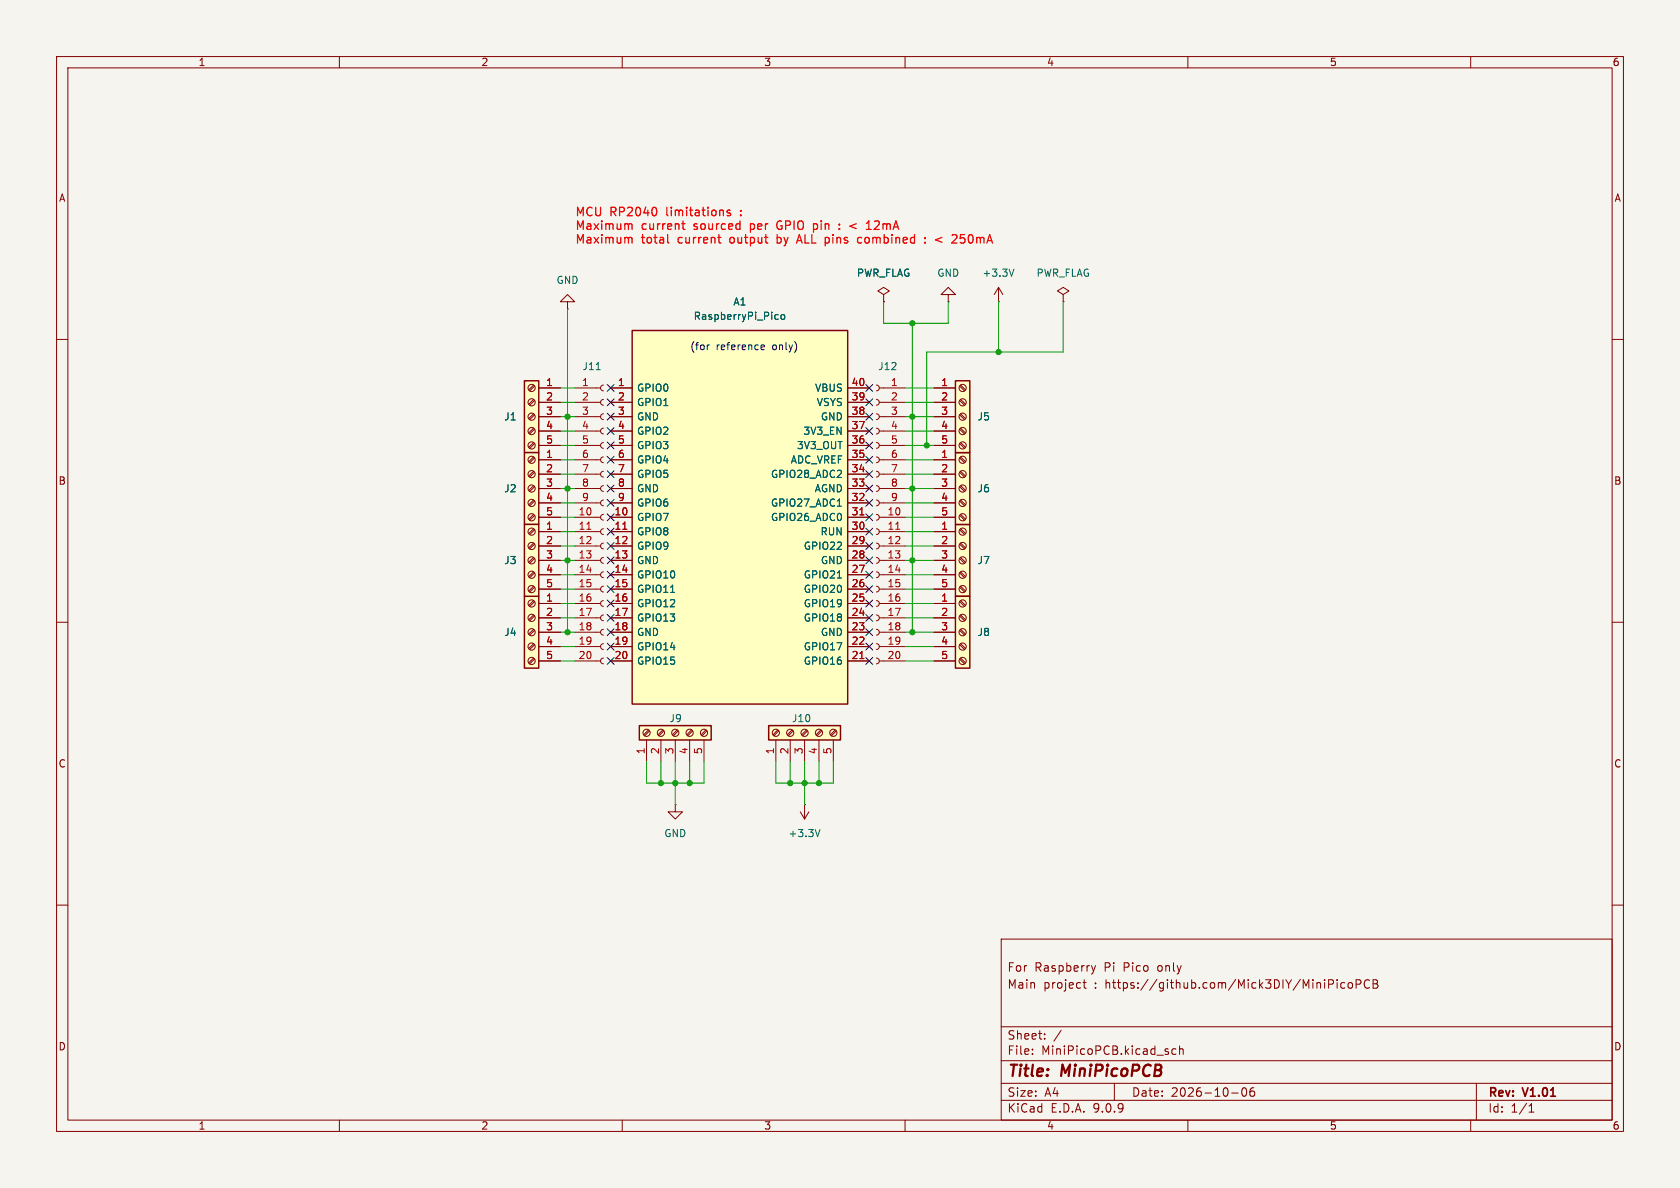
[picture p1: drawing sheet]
<svg xmlns="http://www.w3.org/2000/svg" width="297mm" height="210mm" viewBox="0 0 297 210" stroke-linecap="round" stroke-linejoin="round" font-family="sans-serif">
<path d="M0 0h297v210h-297z" fill="#f5f4ef" stroke="#f5f4ef" stroke-width=".18"/>
<g fill="none" stroke="#840000" stroke-width=".18">
<path d="M10 10h277v190h-277zM12 12h273v186h-273zM60 10v2M110 10v2M160 10v2M210 10v2M260 10v2M10 60h2M285 60h2M10 110h2M285 110h2M10 160h2"/>
<path d="M177 166h108v32h-108zM191.5 173.7h.5M191.7 173.2v1.3l.3 .2M193 170.7l.3 1M193.3 171.7l-.1 .4M193.7 170.7l-.4 1M234.9 173.2h.6l.2 .3-.1 .4-.7 .1M236.4 173.2v.1M236.4 173.7v1M237.7 173.8l-.4-.1-.3 .3v.4l.2 .2h.5M238.5 173.8l.3-.1 .3 .3v.4l-.3 .3-.3-.1-.2-.2v-.4zM239.7 174l.8-.1 .1-.2-.1-.4-.2-.1h-.6v1.5"/>
<path d="M242.1 173.3a.6 .6 0 0 0-.7 0 .6 .6 0 0 0-.2 .8 .56 .56 0 0 0 .3 .5 .56 .56 0 0 0 .6 0M242.7 173.2h.5l.3 .1v.3l-.3 .3a.4 .4 0 0 1 .4 .4 .4 .4 0 0 1-.3 .4h-.6zM242.7 173.9h.5M285 160h2M60 198v2M110 198v2M160 198v2M177 194.5h108M177 191.5h108M177 187.5h108M177 181.5h108M182.5 186.3v.1"/>
<path d="M182.5 185.5v.1M184.7 183.6v.1M184.7 182.8v.1M187.6 182.1l-1.3 2M197 191.5v3M207.9 185.5l-.4-.1-.3 .3v.4l.1 .2h.6M208.5 185.5l.2-.1 .4 .1 .1 .9M208.5 184.9v1.5M210 198v2M217.7 193.2h1.2M219.7 192.4l.2-.1a.81 .81 0 0 1 .6 .6 .81 .81 0 0 1-.3 .8l-.2 .1a.81 .81 0 0 1-.3-1.4zM221.7 192.3a.59 .59 0 0 0-.7 .6v.6l.1 .2 .4 .1 .2-.1 .1-.5-.1-.3h-.5l-.2 .3"/>
<path d="M260 198v2M261 191.5v6.5M270.3 196.6h.9M270.3 195.5l.4-.4v1.5"/>
</g>
<path d="M168.9 92.7h2.5v12.7h-2.5z" fill="#ffffc2"/>
<path d="M168.9 92.7h2.5v12.7h-2.5z" fill="none" stroke="#840000" stroke-width=".25"/>
<g fill="none" stroke="#840000" stroke-width=".18">
<path d="M165.1 94h3.8M165.1 96.5h3.8M165.1 99.1h3.8M169.6 93.6l.9 .9M169.6 96.2l.9 .8M169.6 98.7l.9 .9M169.8 93.5l.9 .8M169.8 96l.9 .9M169.8 98.6l.9 .8M165.1 101.6h3.8M165.1 104.1h3.8M169.6 101.3l.9 .8"/>
<path d="M169.6 103.8l.9 .8M169.8 101.1l.9 .8M169.8 103.6l.9 .9"/>
<circle cx="170.2" cy="96.5" r=".63"/>
<circle cx="170.2" cy="94" r=".63"/>
<circle cx="170.2" cy="99.1" r=".63"/>
<circle cx="170.2" cy="104.1" r=".63"/>
<circle cx="170.2" cy="101.6" r=".63"/>
</g>
<path d="M92.7 105.4h2.5v12.7h-2.5z" fill="#ffffc2"/>
<path d="M92.7 105.4h2.5v12.7h-2.5z" fill="none" stroke="#840000" stroke-width=".25"/>
<g fill="none" stroke="#840000" stroke-width=".18">
<path d="M100.3 53.3h1.3l-1.3-1.2-1.2 1.2h1.2v1.3M100.3 54.6h.1M156.2 52.1l1-.7-1-.6-1 .6 1 .7v1.2M156.2 53.3h.1M167.6 52.1h1.3l-1.3-1.3-1.2 1.3h1.2v1.2M167.6 53.3h.1M176.5 53.3h.1M176.5 50.8l-.7 1.3M176.5 50.8l.8 1.3M176.5 50.8v2.5M188 52.1l1-.7-1-.6-1.1 .6 1.1 .7v1.2M188 53.3h.1"/>
<path d="M94.3 106.2l-.8 .8M94.3 108.7l-.8 .9M94.3 111.3l-.8 .8M94.3 113.8l-.8 .8M94.3 116.3l-.8 .9M94.5 106.3l-.9 .9M94.5 108.9l-.9 .8M94.5 111.4l-.9 .9M94.5 114l-.9 .8M94.5 116.5l-.9 .8M95.2 106.7h3.9M95.2 109.2h3.9"/>
<path d="M95.2 111.8h3.9M95.2 114.3h3.9M95.2 116.8h3.9M119.4 142.2v1.3h1.2l-1.2 1.3-1.3-1.3h1.3M119.4 142.2h.1"/>
<circle cx="94" cy="114.3" r=".63"/>
<circle cx="94" cy="111.8" r=".63"/>
<circle cx="94" cy="106.7" r=".63"/>
<circle cx="94" cy="116.8" r=".63"/>
<circle cx="94" cy="109.2" r=".63"/>
</g>
<path d="M179.3 47.6l-.5 1.2" fill="none" stroke="#006464" stroke-width=".18"/>
<path d="M92.7 67.3h2.5v12.7h-2.5z" fill="#ffffc2"/>
<path d="M92.7 67.3h2.5v12.7h-2.5z" fill="none" stroke="#840000" stroke-width=".25"/>
<g fill="none" stroke="#840000" stroke-width=".18">
<path d="M94.3 68.1l-.8 .8M94.3 70.6l-.8 .9M94.3 73.2l-.8 .8M94.3 75.7l-.8 .8M94.3 78.2l-.8 .9M94.5 68.2l-.9 .9M94.5 70.8l-.9 .8M94.5 73.3l-.9 .9M94.5 75.9l-.9 .8M94.5 78.4l-.9 .8M95.2 68.6h3.9M95.2 71.1h3.9"/>
<path d="M95.2 73.7h3.9M95.2 76.2h3.9M95.2 78.7h3.9"/>
<circle cx="94" cy="73.7" r=".63"/>
<circle cx="94" cy="78.7" r=".63"/>
<circle cx="94" cy="68.6" r=".63"/>
<circle cx="94" cy="71.1" r=".63"/>
<circle cx="94" cy="76.2" r=".63"/>
</g>
<path d="M92.7 80h2.5v12.7h-2.5z" fill="#ffffc2"/>
<path d="M92.7 80h2.5v12.7h-2.5z" fill="none" stroke="#840000" stroke-width=".25"/>
<g fill="none" stroke="#840000" stroke-width=".18">
<path d="M94.3 80.8l-.8 .8M94.3 83.3l-.8 .9M94.3 85.9l-.8 .8M94.3 88.4l-.8 .8M94.3 90.9l-.8 .9M94.5 80.9l-.9 .9M94.5 83.5l-.9 .8M94.5 86l-.9 .9M94.5 88.6l-.9 .8M94.5 91.1l-.9 .8M95.2 81.3h3.9M95.2 83.8h3.9"/>
<path d="M95.2 86.4h3.9M95.2 88.9h3.9M95.2 91.4h3.9"/>
<circle cx="94" cy="83.8" r=".63"/>
<circle cx="94" cy="81.3" r=".63"/>
<circle cx="94" cy="86.4" r=".63"/>
<circle cx="94" cy="88.9" r=".63"/>
<circle cx="94" cy="91.4" r=".63"/>
</g>
<path d="M168.9 80h2.5v12.7h-2.5z" fill="#ffffc2"/>
<path d="M168.9 80h2.5v12.7h-2.5z" fill="none" stroke="#840000" stroke-width=".25"/>
<g fill="none" stroke="#840000" stroke-width=".18">
<path d="M154.9 68.1l.4 .1 .1 .4-.1 .3-.4 .2M154.9 70.6l.4 .2 .1 .3-.1 .4-.4 .1M154.9 73.2l.4 .1 .1 .4-.1 .3-.4 .2M154.9 75.7l.4 .1 .1 .4-.1 .4-.4 .1M154.9 78.2l.4 .2 .1 .3-.1 .4-.4 .1M155.4 68.6h4.6M155.4 71.1h4.6M155.4 73.7h4.6M155.4 76.2h4.6M155.4 78.7h4.6M154.9 80.8l.4 .1 .1 .4-.1 .3-.4 .2M154.9 83.3l.4 .2 .1 .3-.1 .4-.4 .1"/>
<path d="M154.9 85.9l.4 .1 .1 .4-.1 .3-.4 .2M154.9 88.4l.4 .1 .1 .4-.1 .4-.4 .1M154.9 90.9l.4 .2 .1 .3-.1 .4-.4 .1M154.9 93.5l.4 .1 .1 .4-.1 .3-.4 .2M154.9 96l.4 .2 .1 .3-.1 .4-.4 .1M154.9 98.6l.4 .1 .1 .4-.1 .3-.4 .2M155.4 81.3h4.6M155.4 83.8h4.6M155.4 86.4h4.6M155.4 88.9h4.6M155.4 91.4h4.6M155.4 94h4.6"/>
<path d="M155.4 96.5h4.6M155.4 99.1h4.6M165.1 81.3h3.8M165.1 83.8h3.8M165.1 86.4h3.8M165.1 88.9h3.8M165.1 91.4h3.8M169.6 80.9l.9 .9M169.6 83.5l.9 .8M169.6 86l.9 .9M169.6 88.6l.9 .8M169.6 91.1l.9 .8"/>
<path d="M169.8 80.8l.9 .8M169.8 83.3l.9 .9M169.8 85.9l.9 .8M169.8 88.4l.9 .8M169.8 90.9l.9 .9M154.9 101.1l.4 .1 .1 .4-.1 .4-.4 .1M154.9 103.6l.4 .2 .1 .3-.1 .4-.4 .1M154.9 106.2l.4 .1 .1 .4-.1 .3-.4 .2M154.9 108.7l.4 .2 .1 .3-.1 .4-.4 .1M154.9 111.3l.4 .1 .1 .4-.1 .3-.4 .2M154.9 113.8l.4 .1 .1 .4-.1 .4-.4 .1M154.9 116.3l.4 .2 .1 .3-.1 .4-.4 .1"/>
<path d="M155.4 101.6h4.6M155.4 104.1h4.6M155.4 106.7h4.6M155.4 109.2h4.6M155.4 111.8h4.6M155.4 114.3h4.6M155.4 116.8h4.6"/>
<circle cx="170.2" cy="86.4" r=".63"/>
<circle cx="170.2" cy="81.3" r=".63"/>
<circle cx="170.2" cy="91.4" r=".63"/>
<circle cx="170.2" cy="83.8" r=".63"/>
<circle cx="170.2" cy="88.9" r=".63"/>
</g>
<path d="M158.4 93.6h.7" fill="none" stroke="#a90000" stroke-width=".18"/>
<path d="M168.9 67.3h2.5v12.7h-2.5z" fill="#ffffc2"/>
<path d="M168.9 67.3h2.5v12.7h-2.5z" fill="none" stroke="#840000" stroke-width=".25"/>
<g fill="none" stroke="#840000" stroke-width=".18">
<path d="M165.1 68.6h3.8M165.1 71.1h3.8M165.1 73.7h3.8M165.1 76.2h3.8M165.1 78.7h3.8M169.6 68.2l.9 .9M169.6 70.8l.9 .8M169.6 73.3l.9 .9M169.6 75.9l.9 .8M169.6 78.4l.9 .8M169.8 68.1l.9 .8M169.8 70.6l.9 .9"/>
<path d="M169.8 73.2l.9 .8M169.8 75.7l.9 .8M169.8 78.2l.9 .9"/>
<circle cx="170.2" cy="71.1" r=".63"/>
<circle cx="170.2" cy="73.7" r=".63"/>
<circle cx="170.2" cy="68.6" r=".63"/>
<circle cx="170.2" cy="78.7" r=".63"/>
<circle cx="170.2" cy="76.2" r=".63"/>
</g>
<path d="M168.9 105.4h2.5v12.7h-2.5z" fill="#ffffc2"/>
<path d="M168.9 105.4h2.5v12.7h-2.5z" fill="none" stroke="#840000" stroke-width=".25"/>
<g fill="none" stroke="#840000" stroke-width=".18">
<path d="M165.1 106.7h3.8M165.1 109.2h3.8M165.1 111.8h3.8M165.1 114.3h3.8M165.1 116.8h3.8M169.6 106.3l.9 .9M169.6 108.9l.9 .8M169.6 111.4l.9 .9M169.6 114l.9 .8M169.6 116.5l.9 .8M169.8 106.2l.9 .8M169.8 108.7l.9 .9"/>
<path d="M169.8 111.3l.9 .8M169.8 113.8l.9 .8M169.8 116.3l.9 .9"/>
<circle cx="170.2" cy="109.2" r=".63"/>
<circle cx="170.2" cy="116.8" r=".63"/>
<circle cx="170.2" cy="106.7" r=".63"/>
<circle cx="170.2" cy="114.3" r=".63"/>
<circle cx="170.2" cy="111.8" r=".63"/>
</g>
<path d="M111.8 58.4h38.1v66.1h-38.1z" fill="#ffffc2"/>
<path d="M111.8 58.4h38.1v66.1h-38.1z" fill="none" stroke="#840000" stroke-width=".25"/>
<g fill="none" stroke="#840000" stroke-width=".18">
<path d="M101.6 68.6h4.6M101.6 71.1h4.6M101.6 73.7h4.6M101.6 76.2h4.6M101.6 78.7h4.6M106.7 68.1l-.4 .1-.1 .4 .1 .3 .4 .2M106.7 70.6l-.4 .2-.1 .3 .1 .4 .4 .1M106.7 73.2l-.4 .1-.1 .4 .1 .3 .4 .2M106.7 75.7l-.4 .1-.1 .4 .1 .4 .4 .1M106.7 78.2l-.4 .2-.1 .3 .1 .4 .4 .1M107.9 68.6h3.9M107.9 71.1h3.9"/>
<path d="M107.9 73.7h3.9M107.9 76.2h3.9M107.9 78.7h3.9M149.9 68.6h3.8M149.9 71.1h3.8M149.9 73.7h3.8M149.9 76.2h3.8M149.9 78.7h3.8M101.6 81.3h4.6M101.6 83.8h4.6M101.6 86.4h4.6M101.6 88.9h4.6"/>
<path d="M101.6 91.4h4.6M101.6 94h4.6M101.6 96.5h4.6M101.6 99.1h4.6M106.7 80.8l-.4 .1-.1 .4 .1 .3 .4 .2M106.7 83.3l-.4 .2-.1 .3 .1 .4 .4 .1M106.7 85.9l-.4 .1-.1 .4 .1 .3 .4 .2M106.7 88.4l-.4 .1-.1 .4 .1 .4 .4 .1M106.7 90.9l-.4 .2-.1 .3 .1 .4 .4 .1M106.7 93.5l-.4 .1-.1 .4 .1 .3 .4 .2M106.7 96l-.4 .2-.1 .3 .1 .4 .4 .1M106.7 98.6l-.4 .1-.1 .4 .1 .3 .4 .2"/>
<path d="M107.9 81.3h3.9M107.9 83.8h3.9M107.9 86.4h3.9M107.9 88.9h3.9M107.9 91.4h3.9M107.9 94h3.9M107.9 96.5h3.9M107.9 99.1h3.9M149.9 81.3h3.8M149.9 83.8h3.8M149.9 86.4h3.8M149.9 88.9h3.8"/>
<path d="M149.9 91.4h3.8M149.9 94h3.8M149.9 96.5h3.8M149.9 99.1h3.8M101.6 101.6h4.6M101.6 104.1h4.6M101.6 106.7h4.6M101.6 109.2h4.6M101.6 111.8h4.6M101.6 114.3h4.6M101.6 116.8h4.6M106.7 101.1l-.4 .1-.1 .4 .1 .4 .4 .1"/>
<path d="M106.7 103.6l-.4 .2-.1 .3 .1 .4 .4 .1M106.7 106.2l-.4 .1-.1 .4 .1 .3 .4 .2M106.7 108.7l-.4 .2-.1 .3 .1 .4 .4 .1M106.7 111.3l-.4 .1-.1 .4 .1 .3 .4 .2M106.7 113.8l-.4 .1-.1 .4 .1 .4 .4 .1M106.7 116.3l-.4 .2-.1 .3 .1 .4 .4 .1M107.9 101.6h3.9M107.9 104.1h3.9M107.9 106.7h3.9M107.9 109.2h3.9M107.9 111.8h3.9M107.9 114.3h3.9"/>
<path d="M107.9 116.8h3.9M149.9 101.6h3.8M149.9 104.1h3.8M149.9 106.7h3.8M149.9 109.2h3.8M149.9 111.8h3.8M149.9 114.3h3.8M149.9 116.8h3.8"/>
</g>
<path d="M103.7 93.6h.8M110.1 93.6h.7M152 91h.7M152 116.4h.7" fill="none" stroke="#a90000" stroke-width=".18"/>
<path d="M137.2 55.6l.4 .1M137.6 56.4l-.4 .1M138.1 55.7l.2-.1 .4 .1v.5l-.1 .2-.3 .1-.2-.2zM105.4 65.3h.7M148 89.5h.8M118.5 104.7h.8M148 102.2h.8" fill="none" stroke="#006464" stroke-width=".18"/>
<path d="M113 128.3h12.7v2.5h-12.7z" fill="#ffffc2"/>
<path d="M113 128.3h12.7v2.5h-12.7z" fill="none" stroke="#840000" stroke-width=".25"/>
<g fill="none" stroke="#840000" stroke-width=".18">
<path d="M114.3 130.8v3.8M114.6 129l-.8 .9M114.8 129.2l-.8 .9M116.8 130.8v3.8M117.2 129l-.9 .9M117.3 129.2l-.8 .9M119.4 130.8v3.8M119.7 129l-.8 .9M119.9 129.2l-.9 .9M121.9 130.8v3.8M122.3 129l-.9 .9M122.4 129.2l-.8 .9"/>
<path d="M124.5 130.8v3.8M124.8 129l-.8 .9M125 129.2l-.9 .9M141.5 143.5l.7 1.3M142.2 142.2h.1M142.2 142.2v2.6M143 143.5l-.8 1.3"/>
<circle cx="114.3" cy="129.5" r=".63"/>
<circle cx="116.8" cy="129.5" r=".63"/>
<circle cx="119.4" cy="129.5" r=".63"/>
<circle cx="121.9" cy="129.5" r=".63"/>
<circle cx="124.5" cy="129.5" r=".63"/>
</g>
<path d="M145 146.6l-.5 1.3" fill="none" stroke="#006464" stroke-width=".18"/>
<path d="M92.7 92.7h2.5v12.7h-2.5z" fill="#ffffc2"/>
<path d="M92.7 92.7h2.5v12.7h-2.5z" fill="none" stroke="#840000" stroke-width=".25"/>
<g fill="none" stroke="#840000" stroke-width=".18">
<path d="M94.3 93.5l-.8 .8M94.3 96l-.8 .9M94.3 98.6l-.8 .8M94.5 93.6l-.9 .9M94.5 96.2l-.9 .8M94.5 98.7l-.9 .9M95.2 94h3.9M95.2 96.5h3.9M95.2 99.1h3.9M94.3 101.1l-.8 .8M94.3 103.6l-.8 .9M94.5 101.3l-.9 .8"/>
<path d="M94.5 103.8l-.9 .8M95.2 101.6h3.9M95.2 104.1h3.9"/>
<circle cx="94" cy="96.5" r=".63"/>
<circle cx="94" cy="99.1" r=".63"/>
<circle cx="94" cy="94" r=".63"/>
<circle cx="94" cy="104.1" r=".63"/>
<circle cx="94" cy="101.6" r=".63"/>
</g>
<path d="M135.9 128.3h12.7v2.5h-12.7z" fill="#ffffc2"/>
<path d="M135.9 128.3h12.7v2.5h-12.7z" fill="none" stroke="#840000" stroke-width=".25"/>
<g fill="none" stroke="#840000" stroke-width=".18">
<path d="M156.2 53.3h.1M95.2 68.6h3.9M95.2 71.1h3.9M95.2 73.7h3.9M95.2 76.2h3.9M95.2 78.7h3.9M107.9 68.6h3.9M107.9 71.1h3.9M107.9 73.7h3.9M107.9 76.2h3.9M107.9 78.7h3.9M149.9 68.6h3.8"/>
<path d="M149.9 71.1h3.8M149.9 73.7h3.8M149.9 76.2h3.8M149.9 78.7h3.8M165.1 68.6h3.8M165.1 71.1h3.8M165.1 73.7h3.8M165.1 76.2h3.8M165.1 78.7h3.8M95.2 94h3.9M95.2 96.5h3.9M95.2 99.1h3.9"/>
<path d="M95.2 81.3h3.9M95.2 83.8h3.9M95.2 86.4h3.9M95.2 88.9h3.9M95.2 91.4h3.9M107.9 94h3.9M107.9 96.5h3.9M107.9 99.1h3.9M107.9 81.3h3.9M107.9 83.8h3.9M107.9 86.4h3.9M107.9 88.9h3.9"/>
<path d="M107.9 91.4h3.9M149.9 94h3.8M149.9 96.5h3.8M149.9 99.1h3.8M149.9 81.3h3.8M149.9 83.8h3.8M149.9 86.4h3.8M149.9 88.9h3.8M149.9 91.4h3.8M165.1 94h3.8M165.1 96.5h3.8M165.1 99.1h3.8"/>
<path d="M165.1 81.3h3.8M165.1 83.8h3.8M165.1 86.4h3.8M165.1 88.9h3.8M165.1 91.4h3.8M95.2 101.6h3.9M95.2 104.1h3.9M95.2 106.7h3.9M95.2 109.2h3.9M95.2 111.8h3.9M95.2 114.3h3.9M95.2 116.8h3.9"/>
<path d="M107.9 101.6h3.9M107.9 104.1h3.9M107.9 106.7h3.9M107.9 109.2h3.9M107.9 111.8h3.9M107.9 114.3h3.9M107.9 116.8h3.9M149.9 101.6h3.8M149.9 104.1h3.8M149.9 106.7h3.8M149.9 109.2h3.8M149.9 111.8h3.8"/>
<path d="M149.9 114.3h3.8M149.9 116.8h3.8M165.1 101.6h3.8M165.1 104.1h3.8M165.1 106.7h3.8M165.1 109.2h3.8M165.1 111.8h3.8M165.1 114.3h3.8M165.1 116.8h3.8M137.2 130.8v3.8M137.5 129l-.8 .9M137.7 129.2l-.9 .9"/>
<path d="M139.7 130.8v3.8M140 129l-.8 .9M140.2 129.2l-.8 .9M142.2 130.8v3.8M142.6 129l-.9 .9M142.7 129.2l-.8 .9M144.8 130.8v3.8M145.1 129l-.8 .9M145.3 129.2l-.9 .9M147.3 130.8v3.8M147.7 129l-.9 .9M147.8 129.2l-.8 .9"/>
<circle cx="137.2" cy="129.5" r=".63"/>
<circle cx="139.7" cy="129.5" r=".63"/>
<circle cx="142.2" cy="129.5" r=".63"/>
<circle cx="144.8" cy="129.5" r=".63"/>
<circle cx="147.3" cy="129.5" r=".63"/>
</g>
<g fill="none" stroke="#009600" stroke-width=".18">
<path d="M100.3 54.6v57.2M156.2 53.3v3.9h11.4v-3.9M161.3 57.2v54.6M176.5 53.3v8.9M188 53.3v8.9h-24.2v16.5M99.1 78.7h2.5M99.1 73.7h2.5M99.1 71.1h2.5M99.1 76.2h2.5M99.1 68.6h2.5M160 78.7h5.1M160 73.7h5.1"/>
<path d="M160 71.1h5.1M160 76.2h5.1M160 68.6h5.1M99.1 99.1h2.5M99.1 86.4h2.5M99.1 88.9h2.5M99.1 94h2.5M99.1 91.4h2.5M99.1 96.5h2.5M99.1 81.3h2.5M99.1 83.8h2.5M160 99.1h5.1"/>
<path d="M160 86.4h5.1M160 88.9h5.1M160 94h5.1M160 91.4h5.1M160 96.5h5.1M160 81.3h5.1M160 83.8h5.1M99.1 111.8h2.5M99.1 116.8h2.5M99.1 101.6h2.5M99.1 109.2h2.5M99.1 114.3h2.5"/>
<path d="M99.1 106.7h2.5M99.1 104.1h2.5M160 111.8h5.1M160 116.8h5.1M160 101.6h5.1M160 109.2h5.1M160 114.3h5.1M160 106.7h5.1M160 104.1h5.1M114.3 134.6v3.8h10.2v-3.8M116.8 134.6v3.8M119.4 134.6v7.6"/>
<path d="M121.9 134.6v3.8M137.2 134.6v3.8h10.1v-3.8M139.7 134.6v3.8M142.2 134.6v7.6M144.8 134.6v3.8"/>
</g>
<g fill="none" stroke="#000084" stroke-width=".18">
<path d="M107.3 70.5l1.3 1.2M107.3 78.1l1.3 1.2M107.3 73.1l1.3 1.2M107.3 75.6l1.3 1.2M107.3 68l1.3 1.2M108.6 70.5l-1.3 1.2M108.6 78.1l-1.3 1.2M108.6 73.1l-1.3 1.2M108.6 75.6l-1.3 1.2M108.6 68l-1.3 1.2M153.1 73.1l1.2 1.2M153.1 70.5l1.2 1.2"/>
<path d="M153.1 78.1l1.2 1.2M153.1 68l1.2 1.2M153.1 75.6l1.2 1.2M154.3 68l-1.2 1.2M154.3 73.1l-1.2 1.2M154.3 70.5l-1.2 1.2M154.3 78.1l-1.2 1.2M154.3 75.6l-1.2 1.2M107.3 83.2l1.3 1.2M107.3 93.4l1.3 1.2M107.3 95.9l1.3 1.2M107.3 90.8l1.3 1.2"/>
<path d="M107.3 88.3l1.3 1.2M107.3 98.5l1.3 1.2M107.3 85.8l1.3 1.2M107.3 80.7l1.3 1.2M108.6 83.2l-1.3 1.2M108.6 93.4l-1.3 1.2M108.6 95.9l-1.3 1.2M108.6 90.8l-1.3 1.2M108.6 88.3l-1.3 1.2M108.6 98.5l-1.3 1.2M108.6 85.8l-1.3 1.2M108.6 80.7l-1.3 1.2"/>
<path d="M153.1 93.4l1.2 1.2M153.1 85.8l1.2 1.2M153.1 90.8l1.2 1.2M153.1 88.3l1.2 1.2M153.1 98.5l1.2 1.2M153.1 95.9l1.2 1.2M153.1 80.7l1.2 1.2M153.1 83.2l1.2 1.2M154.3 93.4l-1.2 1.2M154.3 85.8l-1.2 1.2M154.3 90.8l-1.2 1.2M154.3 88.3l-1.2 1.2"/>
<path d="M154.3 98.5l-1.2 1.2M154.3 95.9l-1.2 1.2M154.3 80.7l-1.2 1.2M154.3 83.2l-1.2 1.2M107.3 101l1.3 1.2M107.3 106.1l1.3 1.2M107.3 116.2l1.3 1.2M107.3 111.2l1.3 1.2M107.3 113.7l1.3 1.2M107.3 108.6l1.3 1.2M107.3 103.5l1.3 1.2M108.6 101l-1.3 1.2"/>
<path d="M108.6 106.1l-1.3 1.2M108.6 116.2l-1.3 1.2M108.6 111.2l-1.3 1.2M108.6 113.7l-1.3 1.2M108.6 108.6l-1.3 1.2M108.6 103.5l-1.3 1.2M153.1 103.5l1.2 1.2M153.1 106.1l1.2 1.2M153.1 108.6l1.2 1.2M153.1 101l1.2 1.2M153.1 111.2l1.2 1.2M153.1 116.2l1.2 1.2"/>
<path d="M153.1 113.7l1.2 1.2M154.3 103.5l-1.2 1.2M154.3 106.1l-1.2 1.2M154.3 108.6l-1.2 1.2M154.3 101l-1.2 1.2M154.3 111.2l-1.2 1.2M154.3 116.2l-1.2 1.2M154.3 113.7l-1.2 1.2"/>
</g>
<g fill="none" stroke="#f00" stroke-width=".22">
<path d="M116 36.9v1M131 38v.1M131 37.2v.2M137.8 39.1a.81 .81 0 0 0-.5 .7 .81 .81 0 0 0 .5 .8M144 39.6h.4l.1 .2M151.4 39.6l-1.2 .4 1.2 .4M153.3 39.4l.3-.3v1.5M155.2 39.1l-.6 .1M155.4 39.7l-.9 .9h1M137.4 41.5v1.5M137.4 42.9l.4 .1M137.8 42h-.4"/>
<path d="M141 42.5h.7M141.3 41.5l.5 1.5M144.5 40.3l-.1 .2-.4 .1M153.2 42l-.3 .3v.4l.3 .3M168.3 41.6l.6-.1 .2 .1 .1 .3M170 42h.3l.3 .3-.1 .6-.5 .1M170.5 41.5h-.7l-.1 .7"/>
</g>
<path d="M125.4 61h-.2M134.6 61h.4l.1 .3-.6 .1M134.6 61.8h.5" fill="none" stroke="#0000c2" stroke-width=".18"/>
<path d="M137.2 55.6l.4 .1M137.6 56.4l-.4 .1M138.1 55.7l.2-.1 .4 .1v.5l-.1 .2-.3 .1-.2-.2zM148 89.5h.8M118.5 104.7h.8M148 102.2h.8" fill="none" stroke="#006464" stroke-width=".18"/>
<path d="M110.1 93.6h.7M152 91h.7M152 116.4h.7" fill="none" stroke="#a90000" stroke-width=".18"/>
<g fill="#009600" stroke="#009600" stroke-width=".18">
<circle cx="144.8" cy="138.4" r=".46"/>
<circle cx="142.2" cy="138.4" r=".46"/>
<circle cx="161.3" cy="111.8" r=".46"/>
<circle cx="161.3" cy="57.2" r=".46"/>
<circle cx="176.5" cy="62.2" r=".46"/>
<circle cx="161.3" cy="73.7" r=".46"/>
<circle cx="163.8" cy="78.7" r=".46"/>
<circle cx="116.8" cy="138.4" r=".46"/>
<circle cx="121.9" cy="138.4" r=".46"/>
<circle cx="100.3" cy="111.8" r=".46"/>
<circle cx="119.4" cy="138.4" r=".46"/>
<circle cx="139.7" cy="138.4" r=".46"/>
<circle cx="100.3" cy="99.1" r=".46"/>
<circle cx="100.3" cy="73.7" r=".46"/>
<circle cx="100.3" cy="86.4" r=".46"/>
<circle cx="161.3" cy="86.4" r=".46"/>
<circle cx="161.3" cy="99.1" r=".46"/>
</g>
<g font-size="2.8" fill="#840000">
<text x="178" y="190.9">Title:</text>
<text x="187.7" y="190.9">MiniPicoPCB</text>
</g>
<g font-size="2.1" fill="#f00">
<text x="101.6" y="38.7">MCU</text>
<text x="101.6" y="41.2">Maximum</text>
<text x="107.9" y="38.7">RP2040</text>
<text x="113.5" y="41.2">current</text>
<text x="118.1" y="38.7">limitations</text>
<text x="123" y="41.2">sourced</text>
<text x="133.3" y="41.2">per</text>
<text x="138.3" y="41.2">GPIO</text>
<text x="145.1" y="41.2">pin</text>
<text x="152.3" y="41.2">&lt;</text>
<text x="155.6" y="41.2">12mA</text>
<text x="101.6" y="43.6">Maximum</text>
<text x="113.5" y="43.6">total</text>
<text x="120.2" y="43.6">current</text>
<text x="129.7" y="43.6">output</text>
<text x="138.3" y="43.6">by</text>
<text x="142.3" y="43.6">ALL pins</text>
<text x="153.7" y="43.6">combined</text>
<text x="165.9" y="43.6">:</text>
<text x="168.1" y="43.6">&lt;</text>
<text x="171.5" y="43.6">250mA</text>
</g>
<g font-size="2.1" fill="#840000">
<text x="178" y="172">For</text>
<text x="182.9" y="172">Raspberry</text>
<text x="195.2" y="172">Pi</text>
<text x="198.8" y="172">Pico</text>
<text x="204.9" y="172">only</text>
<text x="178" y="175">Main</text>
<text x="184.4" y="175">project</text>
<text x="193.5" y="175">: https://github.com/Mick3DIY/MiniPicoPCB</text>
<text x="178" y="184">Sheet:</text>
<text x="178" y="186.7">File:</text>
<text x="184.1" y="186.7">MiniPicoPCB.kicad_sch</text>
<text x="178" y="196.9">KiCad</text>
<text x="178" y="194.1">Size:</text>
<text x="184.7" y="194.1">A4</text>
<text x="185.7" y="196.9">E.D.A.</text>
<text x="193.3" y="196.9">9.0.9</text>
<text x="200" y="194.1">Date:</text>
<text x="207" y="194.1">2026-10-06</text>
<text x="263" y="194.3">Rev:</text>
<text x="263" y="196.9">Id:</text>
<text x="267.1" y="196.9">1/1</text>
<text x="269.4" y="194.3">V1.01</text>
</g>
<g font-size="1.8" fill="#840000">
<text x="35" y="11.9">1</text>
<text x="85" y="11.9">2</text>
<text x="135" y="11.9">3</text>
<text x="185" y="11.9">4</text>
<text x="235" y="11.9">5</text>
<text x="285" y="11.9">6</text>
<text x="10.3" y="35.9">A</text>
<text x="285.3" y="35.9">A</text>
<text x="10.3" y="85.9">B</text>
<text x="285.3" y="85.9">B</text>
<text x="10.3" y="135.9">C</text>
<text x="285.3" y="135.9">C</text>
<text x="10.3" y="185.9">D</text>
<text x="285.3" y="185.9">D</text>
<text x="35" y="199.9">1</text>
<text x="85" y="199.9">2</text>
<text x="135" y="199.9">3</text>
<text x="185" y="199.9">4</text>
<text x="235" y="199.9">5</text>
<text x="285" y="199.9">6</text>
</g>
<g font-size="1.8" fill="#006464">
<text x="98.3" y="50.4">GND</text>
<text x="151.4" y="49.1">PWR_FLAG</text>
<text x="165.6" y="49.1">GND</text>
<text x="173.6" y="49.1">+3.3V</text>
<text x="183.1" y="49.1">PWR_FLAG</text>
<text x="122.5" y="56.7">RaspberryPi_Pico</text>
<text x="129.6" y="54.2">A1</text>
<text x="102.9" y="65.6">J11</text>
<text x="155.2" y="65.6">J12</text>
<text x="112.5" y="69.4">GPIO0</text>
<text x="112.5" y="72">GPIO1</text>
<text x="144" y="69.4">VBUS</text>
<text x="144.3" y="72">VSYS</text>
<text x="89" y="74.5">J1</text>
<text x="112.5" y="74.5">GND</text>
<text x="112.5" y="77.1">GPIO2</text>
<text x="141.9" y="77.1">3V3_EN</text>
<text x="145" y="74.5">GND</text>
<text x="172.7" y="74.5">J5</text>
<text x="112.5" y="79.6">GPIO3</text>
<text x="112.5" y="82.1">GPIO4</text>
<text x="139.7" y="82.1">ADC_VREF</text>
<text x="140.8" y="79.6">3V3_OUT</text>
<text x="89" y="87.2">J2</text>
<text x="112.5" y="84.7">GPIO5</text>
<text x="112.5" y="87.2">GND</text>
<text x="112.5" y="89.8">GPIO6</text>
<text x="136.2" y="84.7">GPIO28_ADC2</text>
<text x="136.2" y="89.8">GPIO27_ADC1</text>
<text x="143.9" y="87.2">AGND</text>
<text x="172.7" y="87.2">J6</text>
<text x="112.5" y="92.3">GPIO7</text>
<text x="112.5" y="94.8">GPIO8</text>
<text x="136.2" y="92.3">GPIO26_ADC0</text>
<text x="145" y="94.8">RUN</text>
<text x="89" y="99.9">J3</text>
<text x="112.5" y="97.4">GPIO9</text>
<text x="112.5" y="99.9">GND</text>
<text x="142" y="97.4">GPIO22</text>
<text x="145" y="99.9">GND</text>
<text x="172.7" y="99.9">J7</text>
<text x="112.5" y="102.5">GPIO10</text>
<text x="112.5" y="105">GPIO11</text>
<text x="112.5" y="107.5">GPIO12</text>
<text x="142" y="102.5">GPIO21</text>
<text x="142" y="105">GPIO20</text>
<text x="142" y="107.5">GPIO19</text>
<text x="89" y="112.6">J4</text>
<text x="112.5" y="110.1">GPIO13</text>
<text x="112.5" y="112.6">GND</text>
<text x="142" y="110.1">GPIO18</text>
<text x="145" y="112.6">GND</text>
<text x="172.7" y="112.6">J8</text>
<text x="112.5" y="115.2">GPIO14</text>
<text x="112.5" y="117.7">GPIO15</text>
<text x="142" y="115.2">GPIO17</text>
<text x="142" y="117.7">GPIO16</text>
<text x="118.3" y="127.9">J9</text>
<text x="139.9" y="127.9">J10</text>
<text x="117.3" y="148.2">GND</text>
<text x="139.3" y="148.2">+3.3V</text>
</g>
<g font-size="1.8" fill="#0000c2">
<text x="121.9" y="62">(for</text>
<text x="126.6" y="62">reference</text>
<text x="136.7" y="62">only)</text>
</g>
<g font-size="1.8" fill="#a90000">
<text x="96.4" y="68.3">1</text>
<text x="96.4" y="70.9">2</text>
<text x="102.8" y="68.3">1</text>
<text x="102.8" y="70.9">2</text>
<text x="109.1" y="68.3">1</text>
<text x="109.1" y="70.9">2</text>
<text x="150.5" y="68.3">40</text>
<text x="150.5" y="70.9">39</text>
<text x="157.4" y="68.3">1</text>
<text x="157.4" y="70.9">2</text>
<text x="166.3" y="68.3">1</text>
<text x="166.3" y="70.9">2</text>
<text x="96.4" y="73.4">3</text>
<text x="96.4" y="75.9">4</text>
<text x="102.8" y="73.4">3</text>
<text x="102.8" y="75.9">4</text>
<text x="109.1" y="73.4">3</text>
<text x="109.1" y="75.9">4</text>
<text x="150.5" y="73.4">38</text>
<text x="150.5" y="75.9">37</text>
<text x="157.4" y="73.4">3</text>
<text x="157.4" y="75.9">4</text>
<text x="166.3" y="73.4">3</text>
<text x="166.3" y="75.9">4</text>
<text x="96.4" y="78.5">5</text>
<text x="96.4" y="81">1</text>
<text x="96.4" y="83.6">2</text>
<text x="102.8" y="78.5">5</text>
<text x="102.8" y="81">6</text>
<text x="102.8" y="83.6">7</text>
<text x="109.1" y="78.5">5</text>
<text x="109.1" y="81">6</text>
<text x="109.1" y="83.6">7</text>
<text x="150.5" y="78.5">36</text>
<text x="150.5" y="81">35</text>
<text x="150.5" y="83.6">34</text>
<text x="157.4" y="78.5">5</text>
<text x="157.4" y="81">6</text>
<text x="157.4" y="83.6">7</text>
<text x="166.3" y="81">1</text>
<text x="166.3" y="83.6">2</text>
<text x="166.3" y="78.5">5</text>
<text x="96.4" y="86.1">3</text>
<text x="96.4" y="88.6">4</text>
<text x="102.8" y="86.1">8</text>
<text x="102.8" y="88.6">9</text>
<text x="109.1" y="86.1">8</text>
<text x="109.1" y="88.6">9</text>
<text x="150.5" y="86.1">33</text>
<text x="150.5" y="88.6">32</text>
<text x="157.4" y="86.1">8</text>
<text x="157.4" y="88.6">9</text>
<text x="166.3" y="86.1">3</text>
<text x="166.3" y="88.6">4</text>
<text x="96.4" y="91.2">5</text>
<text x="96.4" y="93.7">1</text>
<text x="102.2" y="91.2">10</text>
<text x="102.2" y="93.7">11</text>
<text x="108.5" y="91.2">10</text>
<text x="108.5" y="93.7">11</text>
<text x="150.5" y="91.2">31</text>
<text x="150.5" y="93.7">30</text>
<text x="156.8" y="91.2">10</text>
<text x="156.8" y="93.7">11</text>
<text x="166.3" y="93.7">1</text>
<text x="166.3" y="91.2">5</text>
<text x="96.4" y="96.3">2</text>
<text x="96.4" y="98.8">3</text>
<text x="96.4" y="101.3">4</text>
<text x="102.2" y="96.3">12</text>
<text x="102.2" y="98.8">13</text>
<text x="102.2" y="101.3">14</text>
<text x="108.5" y="96.3">12</text>
<text x="108.5" y="98.8">13</text>
<text x="108.5" y="101.3">14</text>
<text x="150.5" y="96.3">29</text>
<text x="150.5" y="98.8">28</text>
<text x="150.5" y="101.3">27</text>
<text x="156.8" y="96.3">12</text>
<text x="156.8" y="98.8">13</text>
<text x="156.8" y="101.3">14</text>
<text x="166.3" y="96.3">2</text>
<text x="166.3" y="98.8">3</text>
<text x="166.3" y="101.3">4</text>
<text x="96.4" y="106.4">1</text>
<text x="96.4" y="103.9">5</text>
<text x="102.2" y="103.9">15</text>
<text x="102.2" y="106.4">16</text>
<text x="108.5" y="103.9">15</text>
<text x="108.5" y="106.4">16</text>
<text x="150.5" y="103.9">26</text>
<text x="150.5" y="106.4">25</text>
<text x="156.8" y="103.9">15</text>
<text x="156.8" y="106.4">16</text>
<text x="166.3" y="103.9">5</text>
<text x="166.3" y="106.4">1</text>
<text x="96.4" y="109">2</text>
<text x="96.4" y="111.5">3</text>
<text x="102.2" y="109">17</text>
<text x="102.2" y="111.5">18</text>
<text x="108.5" y="109">17</text>
<text x="108.5" y="111.5">18</text>
<text x="150.5" y="109">24</text>
<text x="150.5" y="111.5">23</text>
<text x="156.8" y="109">17</text>
<text x="156.8" y="111.5">18</text>
<text x="166.3" y="109">2</text>
<text x="166.3" y="111.5">3</text>
<text x="96.4" y="114">4</text>
<text x="96.4" y="116.6">5</text>
<text x="102.2" y="114">19</text>
<text x="102.2" y="116.6">20</text>
<text x="108.5" y="114">19</text>
<text x="108.5" y="116.6">20</text>
<text x="150.5" y="114">22</text>
<text x="150.5" y="116.6">21</text>
<text x="156.8" y="114">19</text>
<text x="156.8" y="116.6">20</text>
<text x="166.3" y="114">4</text>
<text x="166.3" y="116.6">5</text>
<text x="114" y="133.4" transform="rotate(-90 114 133.4)">1</text>
<text x="116.6" y="133.4" transform="rotate(-90 116.6 133.4)">2</text>
<text x="119.1" y="133.4" transform="rotate(-90 119.1 133.4)">3</text>
<text x="121.7" y="133.4" transform="rotate(-90 121.7 133.4)">4</text>
<text x="124.2" y="133.4" transform="rotate(-90 124.2 133.4)">5</text>
<text x="136.9" y="133.4" transform="rotate(-90 136.9 133.4)">1</text>
<text x="139.4" y="133.4" transform="rotate(-90 139.4 133.4)">2</text>
<text x="142" y="133.4" transform="rotate(-90 142 133.4)">3</text>
<text x="144.5" y="133.4" transform="rotate(-90 144.5 133.4)">4</text>
<text x="147.1" y="133.4" transform="rotate(-90 147.1 133.4)">5</text>
</g>
</svg>
